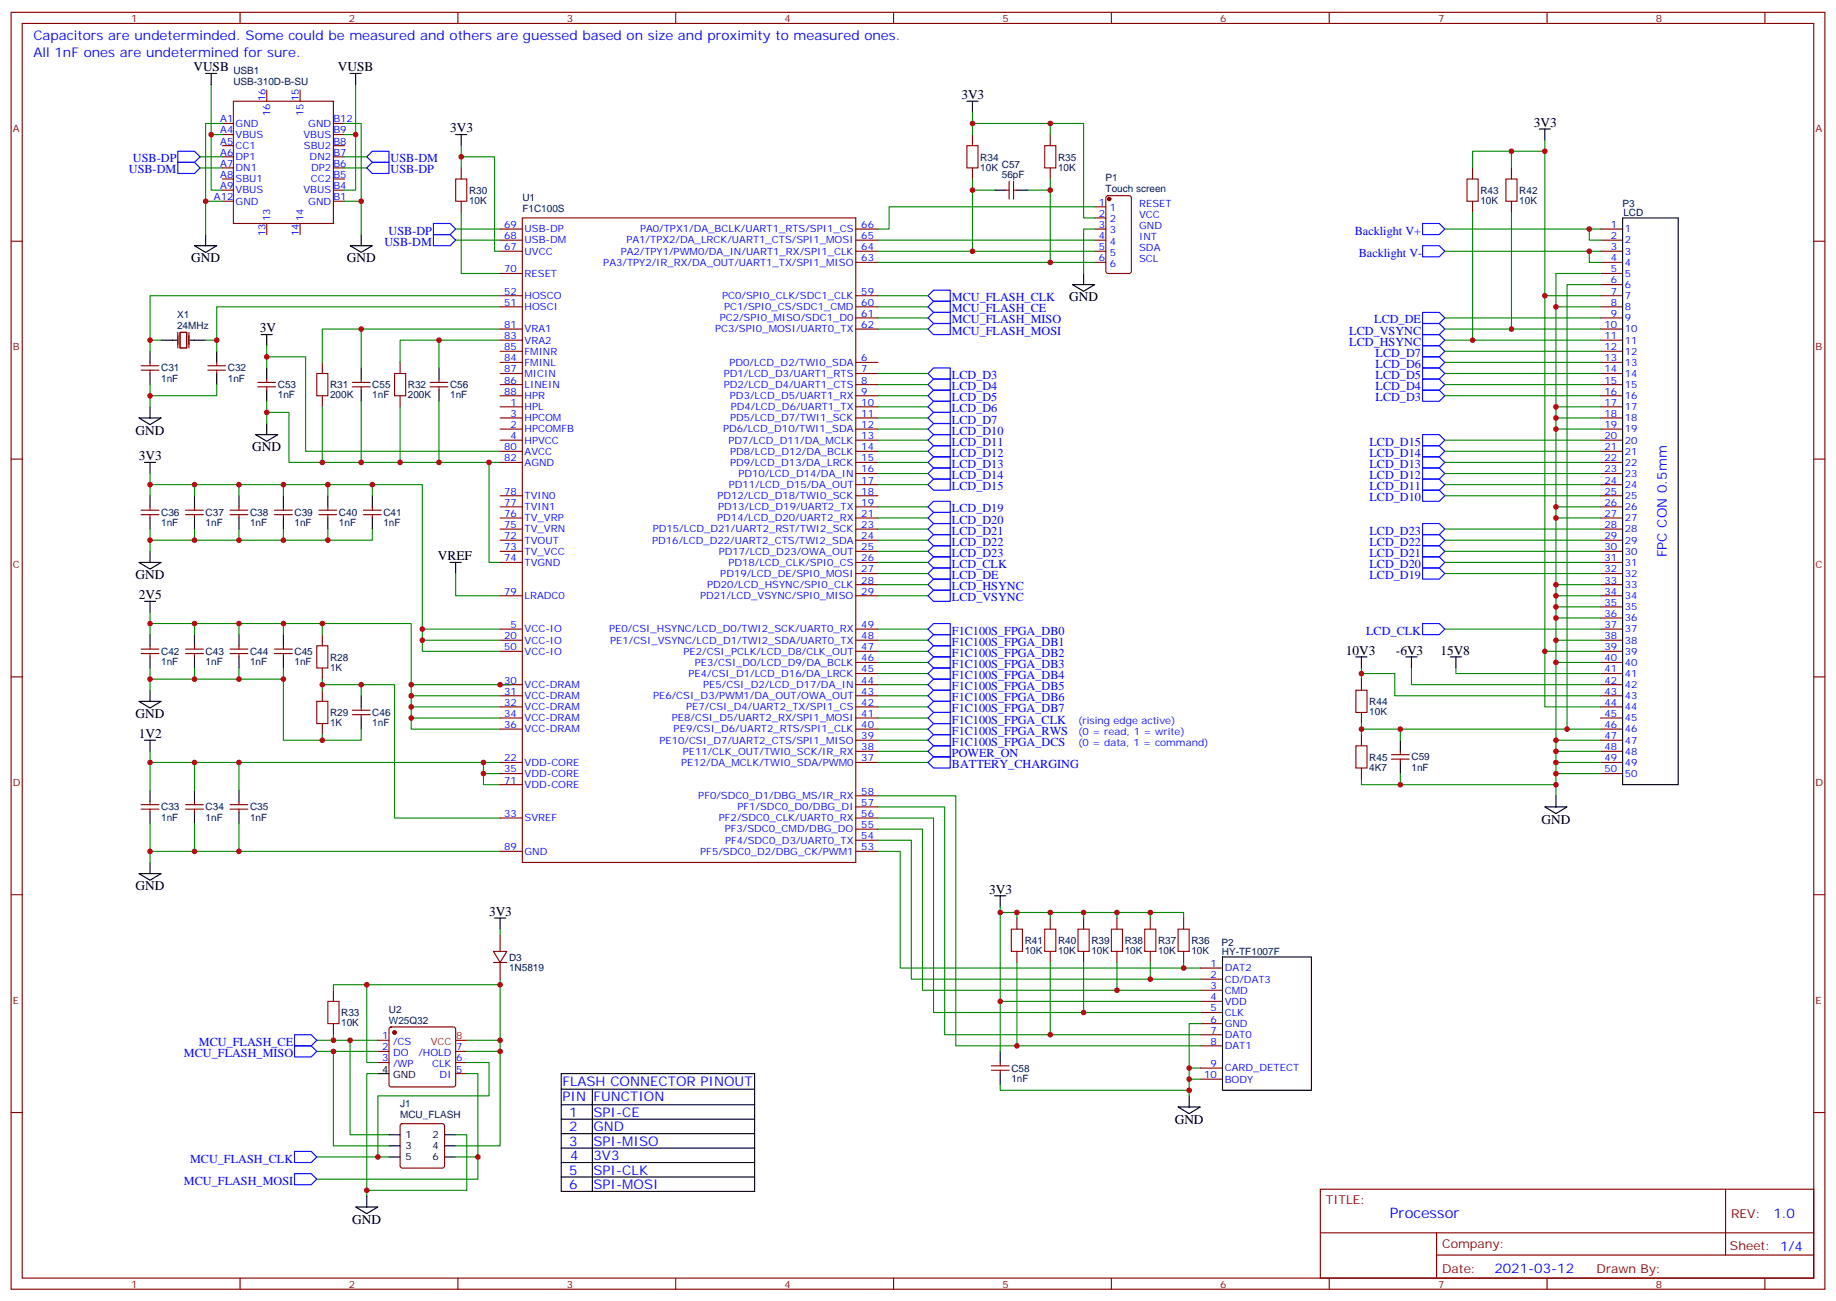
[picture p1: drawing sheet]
<svg xmlns="http://www.w3.org/2000/svg" width="583mm" height="413mm" viewBox="0 0 583 413" stroke-linecap="round" stroke-linejoin="round" font-family="sans-serif">
<g fill="none" stroke="#870000" stroke-width=".35">
<path d="M3.5 3.9h575.8v405.4h-575.8zM7.1 7.4h568.6v398.3h-568.6zM76.2 3.9v3.5M145.3 3.9v3.5M214.5 3.9v3.5M283.6 3.9v3.5M352.8 3.9v3.5M421.9 3.9v3.5M491.1 3.9v3.5M560.2 3.9v3.5M70.6 39.2h3.5M74.1 32.1h31.7v38.8h-31.7z"/>
<path d="M84.7 28.6v3.5M95.2 28.6v3.5M105.8 39.2h3.6M70.6 42.7h3.5M70.6 46.2h3.5M70.6 49.8h3.5M70.6 53.3h3.5M70.6 56.8h3.5M105.8 42.7h3.6M105.8 46.2h3.6M105.8 49.8h3.6M105.8 53.3h3.6"/>
<path d="M105.8 56.8h3.6M146.4 53.3v3.5M308.7 42.7v3.5M308.7 53.3v3.5M320.3 57.5v5.7M321.7 57.5v5.7M333.4 42.7v3.5M333.4 53.3v3.5M467.4 53.3v3.5M479.8 53.3v3.5M3.5 76.6h3.6M70.6 60.4h3.5"/>
<path d="M70.6 63.9h3.5M84.7 70.9v3.6M95.2 70.9v3.6M105.8 60.4h3.6M105.8 63.9h3.6M146.4 63.9v3.5M158.7 79.8h7.1M158.7 76.2h7.1M158.7 72.7h7.1M165.8 69.2h105.8v204.6h-105.8zM271.6 79.8h7.1M271.6 76.2h7.1"/>
<path d="M271.6 72.7h7.1M319.3 60.4h1M321.7 60.4h1.1M347.5 79.8h3.5M347.5 76.2h3.5M347.5 72.7h3.5M347.5 65.7h3.5M347.5 69.2h3.5M351.2 62.3l.5-.2h6.7l.7 .5v23.5l-.4 .7h-7l-.6-.4-.1-23.6zM467.4 63.9v3.5M479.8 63.9v3.5M508 79.8h7.1"/>
<path d="M508 76.2h7.1M508 72.7h7.1M575.7 76.6h3.6M158.7 97.4h7.1M158.7 93.9h7.1M158.7 86.8h7.1M271.6 97.4h7.1M271.6 93.9h7.1M271.6 83.3h7.1M347.5 83.3h3.5M508 97.4h7.1M508 93.9h7.1"/>
<path d="M508 83.3h7.1M508 86.8h7.1M508 90.3h7.1M44.8 116.1h5.6M44.8 117.5h5.6M47.6 115v1.1M47.6 117.5v1.1M56.4 105.5v5M57.1 105.5h2.2v5h-2.2zM60 105.5v5M66 116.1h5.6M66 117.5h5.6"/>
<path d="M68.8 115v1.1M68.8 117.5v1.1M102.3 115v3.6M127 115v3.6M158.7 115h7.1M158.7 118.6h7.1M158.7 104.5h7.1M158.7 108h7.1M158.7 111.5h7.1M271.6 115h7.1M271.6 118.6h7.1M271.6 100.9h7.1"/>
<path d="M271.6 104.5h7.1M508 115h7.1M508 118.6h7.1M508 100.9h7.1M508 104.5h7.1M508 108h7.1M508 111.5h7.1M81.8 121.4h5.7M81.8 122.8h5.7M84.7 120.3v1.1M84.7 122.8v1.1M102.3 125.6v3.6"/>
<path d="M111.8 121.4h5.7M111.8 122.8h5.7M114.7 120.3v1.1M114.7 122.8v1.1M127 125.6v3.6M136.5 121.4h5.7M136.5 122.8h5.7M139.3 120.3v1.1M139.3 122.8v1.1M158.7 129.2h7.1M158.7 136.2h7.1M158.7 132.7h7.1"/>
<path d="M158.7 139.7h7.1M158.7 122.1h7.1M158.7 125.6h7.1M271.6 129.2h7.1M271.6 136.2h7.1M271.6 132.7h7.1M271.6 139.7h7.1M271.6 122.1h7.1M271.6 125.6h7.1M508 129.2h7.1M508 136.2h7.1M508 132.7h7.1"/>
<path d="M508 139.7h7.1M508 122.1h7.1M508 125.6h7.1M3.5 145.7h3.6M158.7 143.3h7.1M158.7 146.8h7.1M158.7 157.4h7.1M271.6 143.3h7.1M271.6 146.8h7.1M271.6 150.3h7.1M271.6 153.8h7.1M271.6 157.4h7.1"/>
<path d="M508 143.3h7.1M508 146.8h7.1M508 150.3h7.1M508 153.8h7.1M508 157.4h7.1M575.7 145.7h3.6M44.8 162h5.6M44.8 163.4h5.6M47.6 160.9v1.1M47.6 163.4v1M58.9 162h5.7M58.9 163.4h5.7"/>
<path d="M61.7 160.9v1.1M61.7 163.4v1M73 162h5.7M73 163.4h5.7M75.8 160.9v1.1M75.8 163.4v1M87.1 162h5.7M87.1 163.4h5.7M90 160.9v1.1M90 163.4v1M101.2 162h5.7M101.2 163.4h5.7"/>
<path d="M104.1 160.9v1.1M104.1 163.4v1M115.4 162h5.6M115.4 163.4h5.6M118.2 160.9v1.1M118.2 163.4v1M158.7 160.9h7.1M158.7 164.4h7.1M158.7 168h7.1M158.7 171.5h7.1M158.7 175h7.1M158.7 178.5h7.1"/>
<path d="M271.6 160.9h7.1M271.6 164.4h7.1M271.6 168h7.1M271.6 171.5h7.1M271.6 175h7.1M271.6 178.5h7.1M508 160.9h7.1M508 164.4h7.1M508 168h7.1M508 171.5h7.1M508 175h7.1M508 178.5h7.1"/>
<path d="M158.7 199.7h7.1M158.7 189.1h7.1M271.6 199.7h7.1M271.6 182.1h7.1M271.6 185.6h7.1M271.6 189.1h7.1M508 199.7h7.1M508 182.1h7.1M508 185.6h7.1M508 189.1h7.1M508 192.7h7.1M508 196.2h7.1"/>
<path d="M3.5 214.9h3.6M44.8 206.1h5.6M44.8 207.5h5.6M47.6 205v1.1M47.6 207.5v1M58.9 206.1h5.7M58.9 207.5h5.7M61.7 205v1.1M61.7 207.5v1M73 206.1h5.7M73 207.5h5.7M75.8 205v1.1"/>
<path d="M75.8 207.5v1M87.1 206.1h5.7M87.1 207.5h5.7M90 205v1.1M90 207.5v1M102.3 201.5v3.5M102.3 212.1v3.5M102.3 219.1v3.5M158.7 203.2h7.1M158.7 217.3h7.1M158.7 206.8h7.1M271.6 203.2h7.1"/>
<path d="M271.6 217.3h7.1M271.6 213.8h7.1M271.6 210.3h7.1M271.6 206.8h7.1M432.2 215.6v3.5M508 203.2h7.1M508 217.3h7.1M508 213.8h7.1M508 210.3h7.1M508 206.8h7.1M575.7 214.9h3.6M102.3 229.7v3.5"/>
<path d="M111.8 225.5h5.7M111.8 226.9h5.7M114.7 224.4v1.1M114.7 226.9v1M158.7 220.9h7.1M158.7 224.4h7.1M158.7 227.9h7.1M158.7 231.5h7.1M271.6 220.9h7.1M271.6 224.4h7.1M271.6 227.9h7.1M271.6 231.5h7.1"/>
<path d="M271.6 238.5h7.1M271.6 235h7.1M432.2 226.2v3.5M432.2 233.2v3.5M441.7 239.6h5.6M444.5 238.5v1.1M508 220.9h7.1M508 224.4h7.1M508 227.9h7.1M508 231.5h7.1M508 238.5h7.1M508 235h7.1"/>
<path d="M44.8 255.4h5.6M44.8 256.9h5.6M47.6 254.4v1M47.6 256.9v1M58.9 255.4h5.7M58.9 256.9h5.7M61.7 254.4v1M61.7 256.9v1M73 255.4h5.7M73 256.9h5.7M75.8 254.4v1M75.8 256.9v1"/>
<path d="M158.7 242h7.1M158.7 259.7h7.1M158.7 245.6h7.1M158.7 249.1h7.1M271.6 242h7.1M271.6 259.7h7.1M271.6 256.2h7.1M271.6 252.6h7.1M432.2 243.8v3.5M441.7 241h5.6M444.5 241v1M508 242h7.1"/>
<path d="M508 245.6h7.1M158.7 270.3h7.1M271.6 270.3h7.1M271.6 266.7h7.1M271.6 263.2h7.1M3.5 284h3.6M158.7 296.7v5.3M322.8 291.4v3.6M333.4 291.4v3.6M344 291.4v3.6M354.5 291.4v3.6M365.1 291.4v3.6"/>
<path d="M375.7 291.4v3.6M575.7 284h3.6M105.8 314.4v3.5M156.6 302h4.3l-2.2 3.5zM156.6 305.5h4.3M158.7 305.5v5.3M322.8 302v3.5M333.4 302v3.5M344 302v3.5M354.5 302v3.5M365.1 302v3.5M375.7 302v3.5"/>
<path d="M381 310.8h7.1M381 314.4h7.1M381 307.3h7.1M381 317.9h7.1M105.8 324.9v3.6M119.9 330.2h3.6M119.9 333.8h3.6M119.9 337.3h3.6M123.7 326.2l.5-.2h19.7l.5 .2 .2 .5v17.6l-.2 .5-.5 .3h-19.7l-.5-.3-.2-.5v-17.6zM144.6 333.8h3.6M144.6 337.3h3.6M314.7 338.3h5.6"/>
<path d="M314.7 339.8h5.6M317.5 337.3v1M317.5 339.8v1M381 321.4h7.1M381 324.9h7.1M381 328.5h7.1M381 332h7.1M381 339.1h7.1M3.5 353.2h3.6M127.2 356.9l.5-.2h12.7l.5 .2 .2 .5v12.7l-.2 .5-.5 .2h-12.7l-.5-.2-.2-.5v-12.7zM144.6 340.8h3.6M381 342.6h7.1"/>
<path d="M575.7 353.2h3.6M419.1 377.5h156.6v28.2h-156.6zM547.7 377.5v20.9M419.1 391.4h156.5M456 398.4h119.6M456 391.4v14.1M76.2 405.7v3.6M145.3 405.7v3.6M214.5 405.7v3.6M283.6 405.7v3.6M352.8 405.7v3.6M421.9 405.7v3.6"/>
<path d="M491.1 405.7v3.6M560.2 405.7v3.6"/>
</g>
<g fill="#870000" stroke="#870000" stroke-width=".35">
<circle cx="125.2" cy="327.8" r=".53"/>
<circle cx="352.1" cy="63.2" r=".53"/>
</g>
<g fill="none" stroke="#000" stroke-width=".35">
<path d="M65.3 23.3h3.5M67 23.3v3.5M111.1 23.3h3.6M112.9 23.3v3.5M306.9 32.1h3.5M308.7 32.1v3.6M144.6 42.7h3.6M146.4 42.7v3.5M488.6 41h3.5M490.4 41v3.5M61.7 78h7.1l-3.5 2.1zM65.3 74.5v3.5"/>
<path d="M111.1 78h7.1l-3.5 2.1zM114.7 74.5v3.5M315.7 60.4h3.6M322.8 60.4h3.5M515.1 69.2h17.6v179.9h-17.6zM340.4 90.3h7.1l-3.5 2.2zM344 86.8v3.5M47.6 111.5v3.5M47.6 118.6v3.5M51.2 108h4.9M60.3 108h5M68.8 111.5v3.5"/>
<path d="M68.8 118.6v3.5M82.9 106.2h3.5M84.7 106.2v3.5M84.7 116.8v3.5M114.7 116.8v3.5M139.3 116.8v3.5M44.1 132.7h7.1l-3.6 2.1zM47.6 129.2v3.5M81.1 138h7.1l-3.5 2.1zM84.7 123.9v3.5M84.7 134.4v3.6M114.7 123.9v3.5"/>
<path d="M139.3 123.9v3.5M45.9 146.8h3.5M47.6 146.8v3.5M47.6 157.4v3.5M61.7 157.4v3.5M75.8 157.4v3.5M90 157.4v3.5M104.1 157.4v3.5M118.2 157.4v3.5M44.1 178.5h7.1l-3.6 2.2zM47.6 164.4v3.6M47.6 175v3.5"/>
<path d="M61.7 164.4v3.6M75.8 164.4v3.6M90 164.4v3.6M104.1 164.4v3.6M118.2 164.4v3.6M142.9 178.5h3.5M144.6 178.5v3.6M45.9 190.9h3.5M47.6 190.9v3.5M47.6 201.5v3.5M47.6 208.5v3.6M47.6 219.1v3.5"/>
<path d="M61.7 201.5v3.5M61.7 208.5v3.6M75.8 201.5v3.5M75.8 208.5v3.6M90 201.5v3.5M90 208.5v3.6M430.4 208.5h3.5M432.2 208.5v3.6M446.3 208.5h3.5M448 208.5v3.6M460.4 208.5h3.5M462.1 208.5v3.6"/>
<path d="M44.1 222.6h7.1l-3.6 2.2zM45.9 235h3.5M47.6 235v3.5M114.7 220.9v3.5M114.7 227.9v3.6M444.5 235v3.5M47.6 250.9v3.5M47.6 257.9v3.5M61.7 250.9v3.5M61.7 257.9v3.5M75.8 250.9v3.5M75.8 257.9v3.5"/>
<path d="M444.5 242v3.6M490.4 256.2h7l-3.5 2.1zM493.9 252.6v3.6M44.1 277.3h7.1l-3.6 2.1zM47.6 273.8v3.5M157 291.4h3.5M158.7 291.4v3.6M315.7 284.4h3.6M317.5 284.4v3.5M388.1 303.8h28.2v42.3h-28.2zM317.5 333.8v3.5M119.9 340.8h3.6"/>
<path d="M178.2 340.8h61.3v37.4h-61.3zM178.2 345.8h61.3M178.2 350.7h61.3M178.2 355.3h61.3M178.2 359.9h61.3M188 345.8v32.4M317.5 340.8v3.5M373.9 351.4h7.1l-3.5 2.1zM377.5 347.9v3.5M116.4 379.6v3.6M123.5 360.2h3.5M123.5 363.7h3.5"/>
<path d="M123.5 367.3h3.5M141.1 360.2h3.5M141.1 363.7h3.5M141.1 367.3h3.5M178.2 364.5h61.3M178.2 369h61.3M178.2 373.6h61.3M112.9 383.2h7l-3.5 2.1z"/>
</g>
<path d="M144.6 330.2h3.6" fill="none" stroke="#f00" stroke-width=".35"/>
<g fill="none" stroke="#008700" stroke-width=".35">
<path d="M67 26.8v33.6h3.6M70.6 39.2h-5.3v35.3M109.4 39.2h5.3v35.3M112.9 26.8v33.6h-3.5M308.7 39.2h35.3v30h3.5M308.7 35.7v7M333.4 39.2v3.5M63.5 49.8h7.1M63.5 53.3h7.1M67 42.7h3.6M109.4 42.7h3.5M109.4 49.8h7"/>
<path d="M109.4 53.3h7M146.4 49.8h10.6v30h1.7M146.4 46.2v7.1M308.7 56.8v23M333.4 56.8v26.5M479.8 48v5.3M490.4 44.5v49.4h17.6M490.4 48h-23v5.3M65.3 63.9h5.3M109.4 63.9h5.3M144.6 72.7h14.1M144.6 76.2h14.1"/>
<path d="M146.4 67.4v19.4h12.3M278.7 76.2h68.8M278.7 79.8h68.8M308.7 60.4h7M326.3 60.4h7.1M347.5 65.7h-65.3v7h-3.5M347.5 72.7h-3.5v14.1M458.6 72.7h49.4M458.6 79.8h49.4M467.4 67.4v40.6h40.6M479.8 67.4v37.1h28.2M504.5 72.7v3.5h3.5"/>
<path d="M504.5 79.8v3.5h3.5M158.7 93.9h-111.1v17.6M158.7 97.4h-89.9v14.1M278.7 97.4h15.9M278.7 93.9h15.9M278.7 83.3h68.8M490.4 93.9v112.9h17.6M493.9 97.4h14.1M508 90.3h-10.6v141.2h10.6M508 86.8h-14.1v165.8M47.6 108h3.6M65.3 108h3.5"/>
<path d="M84.7 113.3h12.3v30h61.7M84.7 109.7v7.1M114.7 104.5v12.3M139.3 108v8.8M158.7 108h-31.7v7M158.7 104.5h-56.4v10.5M278.7 100.9h15.9M278.7 104.5h15.9M278.7 118.6h15.9M458.6 108h8.8M458.6 100.9h49.4M458.6 104.5h21.2"/>
<path d="M458.6 111.5h49.4M458.6 118.6h49.4M458.6 115h49.4M47.6 122.1v7.1M68.8 122.1v3.5h-21.2M84.7 130.9h7v15.9h67M84.7 127.4v7M102.3 129.2v17.6M114.7 127.4v19.4M127 129.2v17.6M139.3 127.4v19.4M278.7 136.2h15.9"/>
<path d="M278.7 132.7h15.9M278.7 129.2h15.9M278.7 125.6h15.9M278.7 122.1h15.9M278.7 139.7h15.9M458.6 125.6h49.4M458.6 122.1h49.4M458.6 139.7h49.4M493.9 136.2h14.1M493.9 132.7h14.1M493.9 129.2h14.1M47.6 153.8h86.5v53h24.6"/>
<path d="M47.6 150.3v7.1M61.7 153.8v3.6M75.8 153.8v3.6M90 153.8v3.6M104.1 153.8v3.6M118.2 153.8v3.6M155.2 146.8v31.7h3.5M278.7 153.8h15.9M278.7 150.3h15.9M278.7 146.8h15.9M278.7 143.3h15.9M458.6 153.8h49.4"/>
<path d="M458.6 150.3h49.4M458.6 146.8h49.4M458.6 143.3h49.4M458.6 157.4h49.4M47.6 168v7M61.7 168v3.5M75.8 168v3.5M90 168v3.5M104.1 168v3.5M118.2 168v3.5h-70.6M278.7 164.4h15.9M278.7 160.9h15.9"/>
<path d="M278.7 178.5h15.9M278.7 168h15.9M278.7 171.5h15.9M278.7 175h15.9M458.6 178.5h49.4M458.6 168h49.4M458.6 171.5h49.4M458.6 175h49.4M493.9 164.4h14.1M493.9 160.9h14.1M47.6 197.9h82.9v33.6h28.2M47.6 194.4v7.1"/>
<path d="M61.7 197.9v3.6M75.8 197.9v3.6M90 197.9v3.6M102.3 197.9v3.6M134.1 199.7h24.6M144.6 182.1v7h14.1M278.7 199.7h15.9M278.7 185.6h15.9M278.7 189.1h15.9M278.7 182.1h15.9M458.6 199.7h49.4M458.6 182.1h49.4"/>
<path d="M493.9 185.6h14.1M493.9 189.1h14.1M493.9 192.7h14.1M493.9 196.2h14.1M47.6 212.1v7M61.7 212.1v3.5M75.8 212.1v3.5M90 212.1v3.5h-42.4M90 215.6v19.4h24.7v-3.5M102.3 217.3h22.9v42.4h33.5M102.3 215.6v3.5M114.7 217.3v3.6"/>
<path d="M130.5 217.3h31.8M134.1 203.2h24.6M278.7 217.3h15.9M278.7 213.8h15.9M278.7 210.3h15.9M278.7 206.8h15.9M278.7 203.2h15.9M432.2 213.8h10.5v7.1h65.3M432.2 212.1v3.5M448 212.1v5.2h60M462.1 212.1v1.7h45.9M490.4 206.8v17.6h17.6"/>
<path d="M493.9 210.3h14.1M493.9 203.2h14.1M47.6 238.5v12.4M102.3 233.2v1.8M130.5 227.9h28.2M130.5 224.4h28.2M130.5 220.9h28.2M278.7 235h15.9M278.7 231.5h15.9M278.7 227.9h15.9M278.7 224.4h15.9M278.7 220.9h15.9"/>
<path d="M278.7 238.5h15.9M432.2 231.5h65.2M432.2 229.7v3.5M444.5 231.5v3.5M493.9 235h14.1M493.9 238.5h14.1M47.6 242h111.1M61.7 242v8.9M75.8 242v8.9M153.5 242v7.1h5.2M153.5 245.6h5.2M278.7 259.7h17.6v61.7h84.7"/>
<path d="M278.7 256.2h21.2v72.3h81.1M278.7 252.6h24.7v79.4h77.6M278.7 242h15.9M432.2 247.3v1.8h61.7M444.5 245.6v3.5M493.9 242h14.1M493.9 245.6h14.1M47.6 261.4v12.4M47.6 270.3h111.1M61.7 261.4v8.9M75.8 261.4v8.9M278.7 270.3h7.1v37h95.2"/>
<path d="M278.7 266.7h10.6v44.1h91.7M278.7 263.2h14.1v51.2h88.2M158.7 295v1.7M317.5 289.7h58.2v1.7M317.5 287.9v45.9M322.8 289.7v1.7M333.4 289.7v1.7M344 289.7v1.7M354.5 289.7v1.7M365.1 289.7v1.7M116.4 312.6h-10.6v1.8M158.7 312.6h-42.3v24.7h3.5"/>
<path d="M158.7 310.8v52.9h-14.1M317.5 317.9h63.5M322.8 305.5v26.5M333.4 305.5v23M344 305.5v15.9M354.5 305.5v8.9M365.1 305.5v5.3M375.7 305.5v1.8M100.5 333.8h19.4M100.5 330.2h19.4M105.8 333.8v29.9h17.7M105.8 328.5v1.7"/>
<path d="M111.1 330.2v30h12.4M148.2 337.3h7v10.6h-35.3v19.4M148.2 333.8h10.5M148.2 330.2h10.5M377.5 339.1h3.5M381 324.9h-3.5v23M119.9 340.8h-3.5v38.8M148.2 340.8h3.5v33.5h-51.2M317.5 344.3v1.8h60M377.5 342.6h3.5M100.5 367.3h23M144.6 360.2h3.6v17.7h-31.8"/>
<path d="M144.6 367.3h7.1"/>
</g>
<g fill="none" stroke="#00f" stroke-width=".35">
<path d="M56.4 51.5h5.3l1.8 1.8-1.8 1.8h-5.3zM56.4 48h5.3l1.8 1.8-1.8 1.7h-5.3zM118.2 48h5.3v3.5h-5.3l-1.8-1.7zM118.2 51.5h5.3v3.6h-5.3l-1.8-1.8zM137.6 70.9h5.3l1.7 1.8-1.7 1.8h-5.3zM137.6 74.5h5.3l1.7 1.7-1.7 1.8h-5.3zM451.6 70.9h5.2l1.8 1.8-1.8 1.8h-5.2zM451.6 78h5.2l1.8 1.8-1.8 1.7h-5.2zM296.3 95.6h5.3v3.6h-5.3l-1.7-1.8zM296.3 99.2h5.3v3.5h-5.3l-1.7-1.8zM296.3 92.1h5.3v3.5h-5.3l-1.7-1.7zM451.6 99.2h5.2l1.8 1.7-1.8 1.8h-5.2z"/>
<path d="M294.6 118.6l1.7-1.8h5.3v3.5h-5.3zM296.3 102.7h5.3v3.5h-5.3l-1.7-1.7zM451.6 102.7h5.2l1.8 1.8-1.8 1.7h-5.2zM451.6 106.2h5.2l1.8 1.8-1.8 1.7h-5.2zM451.6 109.7h5.2l1.8 1.8-1.8 1.8h-5.2zM451.6 113.3h5.2l1.8 1.7-1.8 1.8h-5.2zM451.6 116.8h5.2l1.8 1.8-1.8 1.7h-5.2zM294.6 139.7l1.7-1.7h5.3v3.5h-5.3zM296.3 130.9h5.3v3.5h-5.3l-1.7-1.7zM296.3 127.4h5.3v3.5h-5.3l-1.7-1.7zM296.3 123.9h5.3v3.5h-5.3l-1.7-1.8zM296.3 120.3h5.3v3.6h-5.3l-1.7-1.8z"/>
<path d="M296.3 134.4h5.3v3.6h-5.3l-1.7-1.8zM451.6 120.3h5.2l1.8 1.8-1.8 1.8h-5.2zM451.6 123.9h5.2l1.8 1.7-1.8 1.8h-5.2zM451.6 138h5.2l1.8 1.7-1.8 1.8h-5.2zM294.6 150.3l1.7-1.7h5.3v3.5h-5.3zM294.6 146.8l1.7-1.8h5.3v3.6h-5.3zM294.6 143.3l1.7-1.8h5.3v3.5h-5.3zM296.3 152.1h5.3v3.5h-5.3l-1.7-1.8zM451.6 155.6h5.2l1.8 1.8-1.8 1.7h-5.2zM451.6 152.1h5.2l1.8 1.7-1.8 1.8h-5.2zM451.6 148.6h5.2l1.8 1.7-1.8 1.8h-5.2zM451.6 145h5.2l1.8 1.8-1.8 1.8h-5.2z"/>
<path d="M451.6 141.5h5.2l1.8 1.8-1.8 1.7h-5.2zM294.6 160.9l1.7-1.8h5.3v3.6h-5.3zM294.6 168l1.7-1.8h5.3v3.5h-5.3zM294.6 175l1.7-1.8h5.3v3.6h-5.3zM296.3 176.8h5.3v3.5h-5.3l-1.7-1.8zM296.3 162.7h5.3v3.5h-5.3l-1.7-1.8zM296.3 169.7h5.3v3.5h-5.3l-1.7-1.7zM451.6 166.2h5.2l1.8 1.8-1.8 1.7h-5.2zM451.6 169.7h5.2l1.8 1.8-1.8 1.7h-5.2zM451.6 173.2h5.2l1.8 1.8-1.8 1.8h-5.2zM451.6 176.8h5.2l1.8 1.7-1.8 1.8h-5.2zM294.6 199.7l1.7-1.8h5.3v3.6h-5.3z"/>
<path d="M294.6 185.6l1.7-1.8h5.3v3.6h-5.3zM296.3 180.3h5.3v3.5h-5.3l-1.7-1.7zM296.3 187.4h5.3v3.5h-5.3l-1.7-1.8zM451.6 197.9h5.2l1.8 1.8-1.8 1.8h-5.2zM451.6 180.3h5.2l1.8 1.8-1.8 1.7h-5.2zM294.6 217.3l1.7-1.7h5.3v3.5h-5.3zM294.6 206.8l1.7-1.8h5.3v3.5h-5.3zM296.3 219.1h5.3v3.5h-5.3l-1.7-1.7zM296.3 212.1h5.3v3.5h-5.3l-1.7-1.8zM296.3 208.5h5.3v3.6h-5.3l-1.7-1.8zM296.3 201.5h5.3v3.5h-5.3l-1.7-1.8zM294.6 235l1.7-1.8h5.3v3.5h-5.3z"/>
<path d="M296.3 229.7h5.3v3.5h-5.3l-1.7-1.7zM296.3 226.2h5.3v3.5h-5.3l-1.7-1.8zM296.3 222.6h5.3v3.6h-5.3l-1.7-1.8zM296.3 236.7h5.3v3.6h-5.3l-1.7-1.8zM294.6 242l1.7-1.7h5.3v3.5h-5.3zM93.5 328.5h5.3l1.7 1.7-1.7 1.8h-5.3zM93.5 332h5.3l1.7 1.8-1.7 1.7h-5.3zM93.5 372.6h5.3l1.7 1.7-1.7 1.8h-5.3zM93.5 365.5h5.3l1.7 1.8-1.7 1.7h-5.3z"/>
</g>
<g fill="none" stroke="#a10000" stroke-width=".35">
<path d="M144.6 56.8h3.6v7.1h-3.6zM306.9 46.2h3.5v7.1h-3.5zM331.6 46.2h3.5v7.1h-3.5zM465.7 56.8h3.5v7.1h-3.5zM478 56.8h3.5v7.1h-3.5zM100.5 118.6h3.6v7h-3.6zM125.2 118.6h3.6v7h-3.6zM100.5 205h3.6v7.1h-3.6zM430.4 219.1h3.5v7.1h-3.5zM100.5 222.6h3.6v7.1h-3.6zM430.4 236.7h3.5v7.1h-3.5zM321 295h3.6v7h-3.6z"/>
<path d="M331.6 295h3.5v7h-3.5zM342.2 295h3.5v7h-3.5zM352.8 295h3.5v7h-3.5zM363.4 295h3.5v7h-3.5zM373.9 295h3.6v7h-3.6zM104.1 317.9h3.5v7h-3.5z"/>
</g>
<g fill="#c00">
<circle cx="47.6" cy="125.6" r=".88"/>
<circle cx="47.6" cy="108" r=".88"/>
<circle cx="68.8" cy="108" r=".88"/>
<circle cx="47.6" cy="242" r=".88"/>
<circle cx="61.7" cy="242" r=".88"/>
<circle cx="75.8" cy="242" r=".88"/>
<circle cx="153.5" cy="242" r=".88"/>
<circle cx="153.5" cy="245.6" r=".88"/>
<circle cx="47.6" cy="270.3" r=".88"/>
<circle cx="61.7" cy="270.3" r=".88"/>
<circle cx="75.8" cy="270.3" r=".88"/>
<circle cx="47.6" cy="171.5" r=".88"/>
<circle cx="104.1" cy="171.5" r=".88"/>
<circle cx="90" cy="171.5" r=".88"/>
<circle cx="75.8" cy="171.5" r=".88"/>
<circle cx="61.7" cy="171.5" r=".88"/>
<circle cx="47.6" cy="153.8" r=".88"/>
<circle cx="118.2" cy="153.8" r=".88"/>
<circle cx="104.1" cy="153.8" r=".88"/>
<circle cx="90" cy="153.8" r=".88"/>
<circle cx="75.8" cy="153.8" r=".88"/>
<circle cx="61.7" cy="153.8" r=".88"/>
<circle cx="47.6" cy="215.6" r=".88"/>
<circle cx="75.8" cy="215.6" r=".88"/>
<circle cx="61.7" cy="215.6" r=".88"/>
<circle cx="47.6" cy="197.9" r=".88"/>
<circle cx="90" cy="197.9" r=".88"/>
<circle cx="75.8" cy="197.9" r=".88"/>
<circle cx="61.7" cy="197.9" r=".88"/>
<circle cx="134.1" cy="203.2" r=".88"/>
<circle cx="134.1" cy="199.7" r=".88"/>
<circle cx="158.8" cy="217.3" r=".88"/>
<circle cx="130.5" cy="217.3" r=".88"/>
<circle cx="130.5" cy="220.9" r=".88"/>
<circle cx="130.5" cy="224.4" r=".88"/>
<circle cx="130.5" cy="227.9" r=".88"/>
<circle cx="90" cy="215.6" r=".88"/>
<circle cx="102.3" cy="235" r=".88"/>
<circle cx="102.3" cy="197.9" r=".88"/>
<circle cx="102.3" cy="217.3" r=".88"/>
<circle cx="114.7" cy="217.3" r=".88"/>
<circle cx="84.7" cy="130.9" r=".88"/>
<circle cx="84.7" cy="113.3" r=".88"/>
<circle cx="102.3" cy="146.8" r=".88"/>
<circle cx="114.7" cy="146.8" r=".88"/>
<circle cx="127" cy="146.8" r=".88"/>
<circle cx="139.3" cy="146.8" r=".88"/>
<circle cx="139.3" cy="108" r=".88"/>
<circle cx="114.7" cy="104.5" r=".88"/>
<circle cx="155.2" cy="146.8" r=".88"/>
<circle cx="112.9" cy="42.7" r=".88"/>
<circle cx="67" cy="42.7" r=".88"/>
<circle cx="146.4" cy="49.8" r=".88"/>
<circle cx="114.7" cy="63.9" r=".88"/>
<circle cx="65.3" cy="63.9" r=".88"/>
<circle cx="116.4" cy="377.9" r=".88"/>
<circle cx="158.8" cy="333.8" r=".88"/>
<circle cx="151.7" cy="367.3" r=".88"/>
<circle cx="158.8" cy="330.2" r=".88"/>
<circle cx="119.9" cy="367.3" r=".88"/>
<circle cx="105.8" cy="333.8" r=".88"/>
<circle cx="111.1" cy="330.2" r=".88"/>
<circle cx="105.8" cy="330.2" r=".88"/>
<circle cx="116.4" cy="312.6" r=".88"/>
<circle cx="158.8" cy="312.6" r=".88"/>
<circle cx="308.7" cy="79.8" r=".88"/>
<circle cx="308.7" cy="60.4" r=".88"/>
<circle cx="333.4" cy="83.3" r=".88"/>
<circle cx="333.4" cy="60.4" r=".88"/>
<circle cx="308.7" cy="39.2" r=".88"/>
<circle cx="333.4" cy="39.2" r=".88"/>
<circle cx="377.5" cy="339.1" r=".88"/>
<circle cx="377.5" cy="342.6" r=".88"/>
<circle cx="377.5" cy="346.1" r=".88"/>
<circle cx="317.5" cy="317.9" r=".88"/>
<circle cx="317.5" cy="289.7" r=".88"/>
<circle cx="322.8" cy="289.7" r=".88"/>
<circle cx="333.4" cy="289.7" r=".88"/>
<circle cx="344" cy="289.7" r=".88"/>
<circle cx="354.5" cy="289.7" r=".88"/>
<circle cx="365.1" cy="289.7" r=".88"/>
<circle cx="375.7" cy="307.3" r=".88"/>
<circle cx="365.1" cy="310.8" r=".88"/>
<circle cx="354.5" cy="314.4" r=".88"/>
<circle cx="344" cy="321.4" r=".88"/>
<circle cx="333.4" cy="328.5" r=".88"/>
<circle cx="322.8" cy="332" r=".88"/>
<circle cx="490.4" cy="93.9" r=".88"/>
<circle cx="490.4" cy="206.8" r=".88"/>
<circle cx="493.9" cy="245.6" r=".88"/>
<circle cx="493.9" cy="242" r=".88"/>
<circle cx="493.9" cy="238.5" r=".88"/>
<circle cx="493.9" cy="235" r=".88"/>
<circle cx="493.9" cy="203.2" r=".88"/>
<circle cx="493.9" cy="210.3" r=".88"/>
<circle cx="493.9" cy="185.6" r=".88"/>
<circle cx="493.9" cy="189.1" r=".88"/>
<circle cx="493.9" cy="192.7" r=".88"/>
<circle cx="493.9" cy="196.2" r=".88"/>
<circle cx="493.9" cy="164.4" r=".88"/>
<circle cx="493.9" cy="160.9" r=".88"/>
<circle cx="493.9" cy="136.2" r=".88"/>
<circle cx="493.9" cy="132.7" r=".88"/>
<circle cx="493.9" cy="129.2" r=".88"/>
<circle cx="490.4" cy="48" r=".88"/>
<circle cx="479.8" cy="48" r=".88"/>
<circle cx="497.4" cy="231.5" r=".88"/>
<circle cx="432.2" cy="231.5" r=".88"/>
<circle cx="444.5" cy="231.5" r=".88"/>
<circle cx="493.9" cy="249.1" r=".88"/>
<circle cx="444.5" cy="249.1" r=".88"/>
<circle cx="432.2" cy="213.8" r=".88"/>
<circle cx="504.5" cy="72.7" r=".88"/>
<circle cx="504.5" cy="79.8" r=".88"/>
<circle cx="479.8" cy="104.5" r=".88"/>
<circle cx="467.4" cy="108" r=".88"/>
<circle cx="493.9" cy="97.4" r=".88"/>
</g>
<text font-size="4.6" fill="#00f" x="441.2" y="386.5">Processor</text>
<g font-size="4.2" fill="#00f">
<text x="10.6" y="12.7">Capacitors are undeterminded. Some could be measured and others are guessed based on size and proximity to measured ones.</text>
<text x="10.6" y="18">All 1nF ones are undetermined for sure.</text>
<text x="529.1" y="176.9" transform="rotate(-90 529.1 176.9)">FPC CON 0.5mm</text>
<text x="178.5" y="344.7">FLASH CONNECTOR PINOUT</text>
<text x="178.5" y="349.6">PIN</text>
<text x="188.4" y="349.6">FUNCTION</text>
<text x="180.6" y="354.6">1</text>
<text x="180.6" y="359.2">2</text>
<text x="188.4" y="354.6">SPI-CE</text>
<text x="188.4" y="359.2">GND</text>
<text x="180.6" y="363.7">3</text>
<text x="188.4" y="363.7">SPI-MISO</text>
<text x="181" y="368.3">4</text>
<text x="188.4" y="368.3">3V3</text>
<text x="180.6" y="372.9">5</text>
<text x="180.6" y="377.5">6</text>
<text x="188.4" y="372.9">SPI-CLK</text>
<text x="188.4" y="377.5">SPI-MOSI</text>
<text x="562.9" y="386.8">1.0</text>
<text x="474.4" y="404.1">2021-03-12</text>
</g>
<g font-size="4.2">
<text x="61.4" y="22.6">VUSB</text>
<text x="107.2" y="22.6">VUSB</text>
<text x="305.2" y="31.4">3V3</text>
<text x="486.8" y="40.3">3V3</text>
<text x="142.9" y="42">3V3</text>
<text x="60.7" y="83.3">GND</text>
<text x="110.1" y="83.3">GND</text>
<text x="339.4" y="95.6">GND</text>
<text x="82.4" y="105.5">3V</text>
<text x="43" y="138">GND</text>
<text x="80.1" y="143.3">GND</text>
<text x="44.1" y="146.1">3V3</text>
<text x="139" y="177.8">VREF</text>
<text x="43" y="183.8">GND</text>
<text x="44.1" y="190.2">2V5</text>
<text x="427.2" y="207.8">10V3</text>
<text x="443.1" y="207.8">-6V3</text>
<text x="457.2" y="207.8">15V8</text>
<text x="43" y="227.9">GND</text>
<text x="44.1" y="234.3">1V2</text>
<text x="489.3" y="261.4">GND</text>
<text x="43" y="282.6">GND</text>
<text x="314" y="283.7">3V3</text>
<text x="155.2" y="290.7">3V3</text>
<text x="372.9" y="356.7">GND</text>
<text x="111.8" y="388.4">GND</text>
</g>
<g font-size="3.9" fill="#00f">
<text x="42.2" y="51.5">USB-DP</text>
<text x="124" y="51.5">USB-DM</text>
<text x="40.9" y="55.1">USB-DM</text>
<text x="124" y="55.1">USB-DP</text>
<text x="122" y="78">USB-DM</text>
<text x="123.4" y="74.5">USB-DP</text>
<text x="430" y="74.5">Backlight V+</text>
<text x="431.3" y="81.5">Backlight V-</text>
<text x="302.2" y="95.6">MCU_FLASH_CLK</text>
<text x="302.2" y="99.2">MCU_FLASH_CE</text>
<text x="302.2" y="102.7">MCU_FLASH_MISO</text>
<text x="302.2" y="106.2">MCU_FLASH_MOSI</text>
<text x="428.3" y="106.2">LCD_VSYNC</text>
<text x="436.2" y="102.7">LCD_DE</text>
<text x="428.3" y="109.7">LCD_HSYNC</text>
<text x="436.6" y="113.3">LCD_D7</text>
<text x="436.6" y="116.8">LCD_D6</text>
<text x="302.2" y="123.9">LCD_D4</text>
<text x="302.2" y="120.3">LCD_D3</text>
<text x="436.6" y="120.3">LCD_D5</text>
<text x="436.6" y="123.9">LCD_D4</text>
<text x="302.2" y="130.9">LCD_D6</text>
<text x="302.2" y="127.4">LCD_D5</text>
<text x="436.6" y="127.4">LCD_D3</text>
<text x="302.2" y="134.4">LCD_D7</text>
<text x="302.2" y="138">LCD_D10</text>
<text x="302.2" y="141.5">LCD_D11</text>
<text x="434.7" y="141.5">LCD_D15</text>
<text x="302.2" y="148.6">LCD_D13</text>
<text x="302.2" y="145">LCD_D12</text>
<text x="434.7" y="148.6">LCD_D13</text>
<text x="434.7" y="145">LCD_D14</text>
<text x="302.2" y="155.6">LCD_D15</text>
<text x="302.2" y="152.1">LCD_D14</text>
<text x="434.7" y="155.6">LCD_D11</text>
<text x="434.7" y="152.1">LCD_D12</text>
<text x="434.7" y="159.1">LCD_D10</text>
<text x="302.2" y="162.7">LCD_D19</text>
<text x="302.2" y="166.2">LCD_D20</text>
<text x="302.2" y="169.7">LCD_D21</text>
<text x="302.2" y="173.2">LCD_D22</text>
<text x="434.7" y="169.7">LCD_D23</text>
<text x="434.7" y="173.2">LCD_D22</text>
<text x="302.2" y="176.8">LCD_D23</text>
<text x="434.7" y="176.8">LCD_D21</text>
<text x="302.2" y="183.8">LCD_DE</text>
<text x="302.2" y="180.3">LCD_CLK</text>
<text x="434.7" y="180.3">LCD_D20</text>
<text x="434.7" y="183.8">LCD_D19</text>
<text x="302.2" y="187.4">LCD_HSYNC</text>
<text x="302.2" y="190.9">LCD_VSYNC</text>
<text x="302.2" y="201.5">F1C100S_FPGA_DB0</text>
<text x="433.6" y="201.5">LCD_CLK</text>
<text x="302.2" y="208.5">F1C100S_FPGA_DB2</text>
<text x="302.2" y="205">F1C100S_FPGA_DB1</text>
<text x="302.2" y="215.6">F1C100S_FPGA_DB4</text>
<text x="302.2" y="212.1">F1C100S_FPGA_DB3</text>
<text x="302.2" y="219.1">F1C100S_FPGA_DB5</text>
<text x="302.2" y="226.2">F1C100S_FPGA_DB7</text>
<text x="302.2" y="222.6">F1C100S_FPGA_DB6</text>
<text x="302.2" y="233.2">F1C100S_FPGA_RWS</text>
<text x="302.2" y="229.7">F1C100S_FPGA_CLK</text>
<text x="302.2" y="236.7">F1C100S_FPGA_DCS</text>
<text x="302.2" y="243.8">BATTERY_CHARGING</text>
<text x="302.2" y="240.3">POWER_ON</text>
<text x="58.4" y="335.5">MCU_FLASH_MISO</text>
<text x="63.1" y="332">MCU_FLASH_CE</text>
<text x="60.3" y="369">MCU_FLASH_CLK</text>
<text x="58.4" y="376.1">MCU_FLASH_MOSI</text>
</g>
<g font-size="3.9" fill="#800">
<text x="420.9" y="382.1">TITLE:</text>
<text x="549.5" y="386.8">REV:</text>
<text x="457.8" y="396.3">Company:</text>
<text x="549.1" y="396.9">Sheet: 1/4</text>
<text x="457.8" y="404">Date:</text>
<text x="506.8" y="404.1">Drawn By:</text>
</g>
<g font-size="3.2" fill="#800">
<text x="41.6" y="6.9">1</text>
<text x="110.8" y="6.9">2</text>
<text x="179.9" y="6.9">3</text>
<text x="249.1" y="6.9">4</text>
<text x="318.2" y="6.9">5</text>
<text x="387.3" y="6.9">6</text>
<text x="456.5" y="6.9">7</text>
<text x="525.6" y="6.9">8</text>
<text x="4.1" y="42">A</text>
<text x="576.3" y="42">A</text>
<text x="4.1" y="111.2">B</text>
<text x="576.3" y="111.2">B</text>
<text x="4.1" y="180.3">C</text>
<text x="576.3" y="180.3">C</text>
<text x="4.1" y="249.4">D</text>
<text x="576.3" y="249.4">D</text>
<text x="4.1" y="318.6">E</text>
<text x="576.3" y="318.6">E</text>
<text x="41.6" y="408.7">1</text>
<text x="110.8" y="408.7">2</text>
<text x="179.9" y="408.7">3</text>
<text x="249.1" y="408.7">4</text>
<text x="318.2" y="408.7">5</text>
<text x="387.3" y="408.7">6</text>
<text x="456.5" y="408.7">7</text>
<text x="525.6" y="408.7">8</text>
</g>
<g font-size="3.2" fill="#000080">
<text x="74.1" y="23.3">USB1</text>
<text x="74.1" y="26.8">USB-310D-B-SU</text>
<text x="311.1" y="51">R34</text>
<text x="318" y="53.3">C57</text>
<text x="335.8" y="51">R35</text>
<text x="311.1" y="54.2">10K</text>
<text x="318" y="56.5">56pF</text>
<text x="335.8" y="54.2">10K</text>
<text x="350.9" y="57.3">P1</text>
<text x="148.9" y="64.7">10K</text>
<text x="148.9" y="61.5">R30</text>
<text x="165.8" y="63.9">U1</text>
<text x="350.9" y="60.8">Touch screen</text>
<text x="469.9" y="64.7">10K</text>
<text x="469.9" y="61.5">R43</text>
<text x="482.2" y="64.7">10K</text>
<text x="482.2" y="61.5">R42</text>
<text x="515.1" y="65.7">P3</text>
<text x="165.8" y="67.4">F1C100S</text>
<text x="515.3" y="68.6">LCD</text>
<text x="56.2" y="101">X1</text>
<text x="56.2" y="104.5">24MHz</text>
<text x="51.2" y="117.9">C31</text>
<text x="72.3" y="117.9">C32</text>
<text x="51.2" y="121.2">1nF</text>
<text x="72.3" y="121.2">1nF</text>
<text x="88.2" y="123.2">C53</text>
<text x="104.8" y="123.3">R31</text>
<text x="118.2" y="123.2">C55</text>
<text x="129.5" y="123.3">R32</text>
<text x="142.9" y="123.2">C56</text>
<text x="88.2" y="126.5">1nF</text>
<text x="104.8" y="126.5">200K</text>
<text x="118.2" y="126.5">1nF</text>
<text x="129.5" y="126.5">200K</text>
<text x="142.9" y="126.5">1nF</text>
<text x="51.2" y="167">1nF</text>
<text x="51.2" y="163.8">C36</text>
<text x="65.3" y="167">1nF</text>
<text x="65.3" y="163.8">C37</text>
<text x="79.4" y="167">1nF</text>
<text x="79.4" y="163.8">C38</text>
<text x="93.5" y="167">1nF</text>
<text x="93.5" y="163.8">C39</text>
<text x="107.6" y="167">1nF</text>
<text x="107.6" y="163.8">C40</text>
<text x="121.7" y="167">1nF</text>
<text x="121.7" y="163.8">C41</text>
<text x="51.2" y="207.9">C42</text>
<text x="65.3" y="207.9">C43</text>
<text x="79.4" y="207.9">C44</text>
<text x="93.5" y="207.9">C45</text>
<text x="104.8" y="209.7">R28</text>
<text x="51.2" y="211.1">1nF</text>
<text x="65.3" y="211.1">1nF</text>
<text x="79.4" y="211.1">1nF</text>
<text x="93.5" y="211.1">1nF</text>
<text x="104.8" y="212.9">1K</text>
<text x="104.8" y="227.3">R29</text>
<text x="118.2" y="227.3">C46</text>
<text x="434.6" y="227">10K</text>
<text x="434.6" y="223.8">R44</text>
<text x="104.8" y="230.5">1K</text>
<text x="118.2" y="230.5">1nF</text>
<text x="434.6" y="244.7">4K7</text>
<text x="434.6" y="241.5">R45</text>
<text x="448" y="244.6">1nF</text>
<text x="448" y="241.4">C59</text>
<text x="51.2" y="257.3">C33</text>
<text x="65.3" y="257.3">C34</text>
<text x="79.4" y="257.3">C35</text>
<text x="51.2" y="260.5">1nF</text>
<text x="65.3" y="260.5">1nF</text>
<text x="79.4" y="260.5">1nF</text>
<text x="325.3" y="299.7">R41</text>
<text x="335.8" y="299.7">R40</text>
<text x="346.4" y="299.7">R39</text>
<text x="357" y="299.7">R38</text>
<text x="367.6" y="299.7">R37</text>
<text x="378.2" y="299.7">R36</text>
<text x="161.6" y="304.9">D3</text>
<text x="325.3" y="302.9">10K</text>
<text x="335.8" y="302.9">10K</text>
<text x="346.4" y="302.9">10K</text>
<text x="357" y="302.9">10K</text>
<text x="367.6" y="302.9">10K</text>
<text x="378.2" y="302.9">10K</text>
<text x="387.7" y="300.2">P2</text>
<text x="387.9" y="303.2">HY-TF1007F</text>
<text x="161.6" y="308.2">1N5819</text>
<text x="108.3" y="322.6">R33</text>
<text x="123.5" y="321.4">U2</text>
<text x="108.3" y="325.8">10K</text>
<text x="123.5" y="324.9">W25Q32</text>
<text x="321" y="340.2">C58</text>
<text x="321" y="343.4">1nF</text>
<text x="127" y="351.4">J1</text>
<text x="127" y="354.9">MCU_FLASH</text>
</g>
<g font-size="3.2" fill="#00f">
<text x="84.3" y="32.1" transform="rotate(-90 84.3 32.1)">16</text>
<text x="94.9" y="32.1" transform="rotate(-90 94.9 32.1)">15</text>
<text x="69.9" y="38.8">A1</text>
<text x="74.8" y="40.3">GND</text>
<text x="85.7" y="36.9" transform="rotate(-90 85.7 36.9)">16</text>
<text x="96.3" y="36.9" transform="rotate(-90 96.3 36.9)">15</text>
<text x="97.8" y="40.3">GND</text>
<text x="105.8" y="38.8">B12</text>
<text x="69.9" y="45.9">A5</text>
<text x="69.9" y="42.4">A4</text>
<text x="74.8" y="47.3">CC1</text>
<text x="74.8" y="43.8">VBUS</text>
<text x="96.3" y="43.8">VBUS</text>
<text x="96.4" y="47.3">SBU2</text>
<text x="105.8" y="42.4">B9</text>
<text x="105.8" y="45.9">B8</text>
<text x="69.9" y="53">A7</text>
<text x="69.9" y="49.4">A6</text>
<text x="74.8" y="50.8">DP1</text>
<text x="98.3" y="50.8">DN2</text>
<text x="105.8" y="49.4">B7</text>
<text x="105.8" y="53">B6</text>
<text x="69.9" y="56.5">A8</text>
<text x="74.8" y="57.9">SBU1</text>
<text x="74.8" y="54.4">DN1</text>
<text x="98.7" y="57.9">CC2</text>
<text x="98.8" y="54.4">DP2</text>
<text x="105.8" y="56.5">B5</text>
<text x="67.9" y="63.5">A12</text>
<text x="69.9" y="60">A9</text>
<text x="74.8" y="64.9">GND</text>
<text x="74.8" y="61.4">VBUS</text>
<text x="96.3" y="61.4">VBUS</text>
<text x="97.8" y="64.9">GND</text>
<text x="105.8" y="60">B4</text>
<text x="105.8" y="63.5">B1</text>
<text x="348.8" y="65.3">1</text>
<text x="361.6" y="65.7">RESET</text>
<text x="85.7" y="70.2" transform="rotate(-90 85.7 70.2)">13</text>
<text x="96.3" y="70.2" transform="rotate(-90 96.3 70.2)">14</text>
<text x="348.8" y="68.8">2</text>
<text x="352.3" y="67.1">1</text>
<text x="352.3" y="70.6">2</text>
<text x="361.6" y="69.2">VCC</text>
<text x="84.3" y="75" transform="rotate(-90 84.3 75)">13</text>
<text x="94.9" y="75" transform="rotate(-90 94.9 75)">14</text>
<text x="160" y="75.9">68</text>
<text x="160" y="72.4">69</text>
<text x="166.5" y="77.3">USB-DM</text>
<text x="166.5" y="73.8">USB-DP</text>
<text x="198.8" y="77.3">PA1/TPX2/DA_LRCK/UART1_CTS/SPI1_MOSI</text>
<text x="203.2" y="73.8">PA0/TPX1/DA_BCLK/UART1_RTS/SPI1_CS</text>
<text x="273.4" y="75.9">65</text>
<text x="273.4" y="72.4">66</text>
<text x="348.8" y="72.4">3</text>
<text x="348.8" y="75.9">4</text>
<text x="352.3" y="74.1">3</text>
<text x="352.3" y="77.6">4</text>
<text x="361.6" y="76.2">INT</text>
<text x="361.6" y="72.7">GND</text>
<text x="511.3" y="72.4">1</text>
<text x="511.3" y="75.9">2</text>
<text x="515.8" y="73.8">1</text>
<text x="515.8" y="77.3">2</text>
<text x="160" y="79.4">67</text>
<text x="166.5" y="80.8">UVCC</text>
<text x="197" y="80.8">PA2/TPY1/PWM0/DA_IN/UART1_RX/SPI1_CLK</text>
<text x="273.4" y="82.9">63</text>
<text x="273.4" y="79.4">64</text>
<text x="348.8" y="79.4">5</text>
<text x="348.8" y="82.9">6</text>
<text x="352.3" y="81.2">5</text>
<text x="361.6" y="83.3">SCL</text>
<text x="361.6" y="79.8">SDA</text>
<text x="511.3" y="79.4">3</text>
<text x="511.3" y="82.9">4</text>
<text x="515.8" y="80.8">3</text>
<text x="160" y="86.5">70</text>
<text x="166.5" y="87.9">RESET</text>
<text x="191.5" y="84.3">PA3/TPY2/IR_RX/DA_OUT/UART1_TX/SPI1_MISO</text>
<text x="352.3" y="84.7">6</text>
<text x="511.3" y="86.5">5</text>
<text x="511.3" y="90">6</text>
<text x="515.8" y="84.3">4</text>
<text x="515.8" y="87.9">5</text>
<text x="160" y="93.5">52</text>
<text x="166.5" y="94.9">HOSCO</text>
<text x="229.2" y="94.9">PC0/SPI0_CLK/SDC1_CLK</text>
<text x="273.4" y="93.5">59</text>
<text x="511.3" y="93.5">7</text>
<text x="515.8" y="91.4">6</text>
<text x="515.8" y="94.9">7</text>
<text x="160" y="97">51</text>
<text x="166.5" y="98.5">HOSCI</text>
<text x="228.5" y="102">PC2/SPI0_MISO/SDC1_D0</text>
<text x="229.9" y="98.5">PC1/SPI0_CS/SDC1_CMD</text>
<text x="273.4" y="97">60</text>
<text x="273.4" y="100.6">61</text>
<text x="511.3" y="97">8</text>
<text x="511.3" y="100.6">9</text>
<text x="515.8" y="98.5">8</text>
<text x="515.8" y="102">9</text>
<text x="160" y="104.1">81</text>
<text x="160" y="107.6">83</text>
<text x="166.5" y="105.5">VRA1</text>
<text x="227" y="105.5">PC3/SPI0_MOSI/UART0_TX</text>
<text x="273.4" y="104.1">62</text>
<text x="509.3" y="104.1">10</text>
<text x="509.3" y="107.6">11</text>
<text x="515.8" y="105.5">10</text>
<text x="160" y="111.2">85</text>
<text x="166.5" y="109">VRA2</text>
<text x="166.5" y="112.6">FMINR</text>
<text x="509.3" y="111.2">12</text>
<text x="515.8" y="109">11</text>
<text x="515.8" y="112.6">12</text>
<text x="160" y="114.7">84</text>
<text x="160" y="118.2">87</text>
<text x="166.5" y="116.1">FMINL</text>
<text x="166.5" y="119.6">MICIN</text>
<text x="229.8" y="119.6">PD1/LCD_D3/UART1_RTS</text>
<text x="231.5" y="116.1">PD0/LCD_D2/TWI0_SDA</text>
<text x="273.4" y="114.7">6</text>
<text x="273.4" y="118.2">7</text>
<text x="509.3" y="114.7">13</text>
<text x="509.3" y="118.2">14</text>
<text x="515.8" y="116.1">13</text>
<text x="515.8" y="119.6">14</text>
<text x="160" y="121.7">86</text>
<text x="160" y="125.3">88</text>
<text x="166.5" y="123.2">LINEIN</text>
<text x="229.7" y="123.2">PD2/LCD_D4/UART1_CTS</text>
<text x="273.4" y="121.7">8</text>
<text x="273.4" y="125.3">9</text>
<text x="509.3" y="121.7">15</text>
<text x="509.3" y="125.3">16</text>
<text x="515.8" y="123.2">15</text>
<text x="162" y="128.8">1</text>
<text x="166.5" y="130.2">HPL</text>
<text x="166.5" y="126.7">HPR</text>
<text x="231.7" y="126.7">PD3/LCD_D5/UART1_RX</text>
<text x="232" y="130.2">PD4/LCD_D6/UART1_TX</text>
<text x="273.4" y="128.8">10</text>
<text x="509.3" y="128.8">17</text>
<text x="515.8" y="126.7">16</text>
<text x="515.8" y="130.2">17</text>
<text x="162" y="135.9">2</text>
<text x="162" y="132.3">3</text>
<text x="166.5" y="137.3">HPCOMFB</text>
<text x="166.5" y="133.7">HPCOM</text>
<text x="229.5" y="137.3">PD6/LCD_D10/TWI1_SDA</text>
<text x="231.7" y="133.7">PD5/LCD_D7/TWI1_SCK</text>
<text x="273.4" y="132.3">11</text>
<text x="273.4" y="135.9">12</text>
<text x="509.3" y="132.3">18</text>
<text x="509.3" y="135.9">19</text>
<text x="515.8" y="133.7">18</text>
<text x="515.8" y="137.3">19</text>
<text x="160" y="142.9">80</text>
<text x="162" y="139.4">4</text>
<text x="166.5" y="140.8">HPVCC</text>
<text x="231.3" y="140.8">PD7/LCD_D11/DA_MCLK</text>
<text x="273.4" y="139.4">13</text>
<text x="273.4" y="142.9">14</text>
<text x="509.3" y="139.4">20</text>
<text x="509.3" y="142.9">21</text>
<text x="515.8" y="140.8">20</text>
<text x="160" y="146.4">82</text>
<text x="166.5" y="144.3">AVCC</text>
<text x="166.5" y="147.8">AGND</text>
<text x="231.7" y="147.8">PD9/LCD_D13/DA_LRCK</text>
<text x="231.8" y="144.3">PD8/LCD_D12/DA_BCLK</text>
<text x="273.4" y="146.4">15</text>
<text x="273.4" y="150">16</text>
<text x="509.3" y="146.4">22</text>
<text x="509.3" y="150">23</text>
<text x="515.8" y="144.3">21</text>
<text x="515.8" y="147.8">22</text>
<text x="231.3" y="154.9">PD11/LCD_D15/DA_OUT</text>
<text x="234.4" y="151.4">PD10/LCD_D14/DA_IN</text>
<text x="273.4" y="153.5">17</text>
<text x="509.3" y="153.5">24</text>
<text x="515.8" y="151.4">23</text>
<text x="515.8" y="154.9">24</text>
<text x="160" y="160.5">77</text>
<text x="160" y="157">78</text>
<text x="166.5" y="162">TVIN1</text>
<text x="166.5" y="158.4">TVIN0</text>
<text x="227.7" y="158.4">PD12/LCD_D18/TWI0_SCK</text>
<text x="227.9" y="162">PD13/LCD_D19/UART2_TX</text>
<text x="273.4" y="157">18</text>
<text x="273.4" y="160.5">19</text>
<text x="509.3" y="157">25</text>
<text x="509.3" y="160.5">26</text>
<text x="515.8" y="158.4">25</text>
<text x="515.8" y="162">26</text>
<text x="160" y="167.6">75</text>
<text x="160" y="164.1">76</text>
<text x="166.5" y="165.5">TV_VRP</text>
<text x="227.7" y="165.5">PD14/LCD_D20/UART2_RX</text>
<text x="273.4" y="164.1">21</text>
<text x="273.4" y="167.6">23</text>
<text x="509.3" y="164.1">27</text>
<text x="509.3" y="167.6">28</text>
<text x="515.8" y="165.5">27</text>
<text x="160" y="171.1">72</text>
<text x="166.5" y="172.5">TVOUT</text>
<text x="166.5" y="169">TV_VRN</text>
<text x="207" y="172.5">PD16/LCD_D22/UART2_CTS/TWI2_SDA</text>
<text x="207.2" y="169">PD15/LCD_D21/UART2_RST/TWI2_SCK</text>
<text x="273.4" y="171.1">24</text>
<text x="509.3" y="171.1">29</text>
<text x="515.8" y="169">28</text>
<text x="515.8" y="172.5">29</text>
<text x="160" y="174.7">73</text>
<text x="160" y="178.2">74</text>
<text x="166.5" y="176.1">TV_VCC</text>
<text x="166.5" y="179.6">TVGND</text>
<text x="228.1" y="176.1">PD17/LCD_D23/OWA_OUT</text>
<text x="231.2" y="179.6">PD18/LCD_CLK/SPI0_CS</text>
<text x="273.4" y="174.7">25</text>
<text x="273.4" y="178.2">26</text>
<text x="509.3" y="174.7">30</text>
<text x="509.3" y="178.2">31</text>
<text x="515.8" y="176.1">30</text>
<text x="515.8" y="179.6">31</text>
<text x="228.6" y="183.1">PD19/LCD_DE/SPI0_MOSI</text>
<text x="273.4" y="181.7">27</text>
<text x="273.4" y="185.2">28</text>
<text x="509.3" y="181.7">32</text>
<text x="509.3" y="185.2">33</text>
<text x="515.8" y="183.1">32</text>
<text x="160" y="188.8">79</text>
<text x="166.5" y="190.2">LRADC0</text>
<text x="222.2" y="190.2">PD21/LCD_VSYNC/SPI0_MISO</text>
<text x="224.5" y="186.7">PD20/LCD_HSYNC/SPI0_CLK</text>
<text x="273.4" y="188.8">29</text>
<text x="509.3" y="188.8">34</text>
<text x="515.8" y="186.7">33</text>
<text x="515.8" y="190.2">34</text>
<text x="509.3" y="192.3">35</text>
<text x="509.3" y="195.8">36</text>
<text x="515.8" y="193.7">35</text>
<text x="515.8" y="197.2">36</text>
<text x="160" y="202.9">20</text>
<text x="162" y="199.4">5</text>
<text x="166.5" y="200.8">VCC-IO</text>
<text x="193.4" y="200.8">PE0/CSI_HSYNC/LCD_D0/TWI2_SCK/UART0_RX</text>
<text x="273.4" y="202.9">48</text>
<text x="273.4" y="199.4">49</text>
<text x="509.3" y="199.4">37</text>
<text x="509.3" y="202.9">38</text>
<text x="515.8" y="200.8">37</text>
<text x="160" y="206.4">50</text>
<text x="166.5" y="204.3">VCC-IO</text>
<text x="166.5" y="207.8">VCC-IO</text>
<text x="193.7" y="204.3">PE1/CSI_VSYNC/LCD_D1/TWI2_SDA/UART0_TX</text>
<text x="217" y="207.8">PE2/CSI_PCLK/LCD_D8/CLK_OUT</text>
<text x="273.4" y="209.9">46</text>
<text x="273.4" y="206.4">47</text>
<text x="509.3" y="206.4">39</text>
<text x="509.3" y="209.9">40</text>
<text x="515.8" y="204.3">38</text>
<text x="515.8" y="207.8">39</text>
<text x="218.5" y="214.9">PE4/CSI_D1/LCD_D16/DA_LRCK</text>
<text x="220.6" y="211.3">PE3/CSI_D0/LCD_D9/DA_BCLK</text>
<text x="273.4" y="213.5">45</text>
<text x="509.3" y="213.5">41</text>
<text x="515.8" y="211.3">40</text>
<text x="515.8" y="214.9">41</text>
<text x="160" y="217">30</text>
<text x="160" y="220.5">31</text>
<text x="166.5" y="218.4">VCC-DRAM</text>
<text x="166.5" y="221.9">VCC-DRAM</text>
<text x="207.3" y="221.9">PE6/CSI_D3/PWM1/DA_OUT/OWA_OUT</text>
<text x="223.2" y="218.4">PE5/CSI_D2/LCD_D17/DA_IN</text>
<text x="273.4" y="220.5">43</text>
<text x="273.4" y="217">44</text>
<text x="509.3" y="217">42</text>
<text x="509.3" y="220.5">43</text>
<text x="515.8" y="218.4">42</text>
<text x="515.8" y="221.9">43</text>
<text x="160" y="224">32</text>
<text x="160" y="227.6">34</text>
<text x="166.5" y="225.5">VCC-DRAM</text>
<text x="217.8" y="225.5">PE7/CSI_D4/UART2_TX/SPI1_CS</text>
<text x="273.4" y="227.6">41</text>
<text x="273.4" y="224">42</text>
<text x="509.3" y="224">44</text>
<text x="509.3" y="227.6">45</text>
<text x="515.8" y="225.5">44</text>
<text x="160" y="231.1">36</text>
<text x="166.5" y="229">VCC-DRAM</text>
<text x="166.5" y="232.5">VCC-DRAM</text>
<text x="213.3" y="229">PE8/CSI_D5/UART2_RX/SPI1_MOSI</text>
<text x="213.8" y="232.5">PE9/CSI_D6/UART2_RTS/SPI1_CLK</text>
<text x="273.4" y="231.1">40</text>
<text x="342.2" y="233.2">(0 = read, 1 = write)</text>
<text x="342.2" y="229.7">(rising edge active)</text>
<text x="509.3" y="231.1">46</text>
<text x="515.8" y="229">45</text>
<text x="515.8" y="232.5">46</text>
<text x="209.3" y="236">PE10/CSI_D7/UART2_CTS/SPI1_MISO</text>
<text x="216.7" y="239.6">PE11/CLK_OUT/TWI0_SCK/IR_RX</text>
<text x="273.4" y="238.2">38</text>
<text x="273.4" y="234.6">39</text>
<text x="342.2" y="236.7">(0 = data, 1 = command)</text>
<text x="509.3" y="234.6">47</text>
<text x="509.3" y="238.2">48</text>
<text x="515.8" y="236">47</text>
<text x="515.8" y="239.6">48</text>
<text x="160" y="241.7">22</text>
<text x="160" y="245.2">35</text>
<text x="166.5" y="243.1">VDD-CORE</text>
<text x="216.2" y="243.1">PE12/DA_MCLK/TWI0_SDA/PWM0</text>
<text x="273.4" y="241.7">37</text>
<text x="509.3" y="241.7">49</text>
<text x="509.3" y="245.2">50</text>
<text x="515.8" y="243.1">49</text>
<text x="160" y="248.7">71</text>
<text x="166.5" y="246.6">VDD-CORE</text>
<text x="166.5" y="250.2">VDD-CORE</text>
<text x="515.8" y="246.6">50</text>
<text x="221.7" y="253.7">PF0/SDC0_D1/DBG_MS/IR_RX</text>
<text x="234.1" y="257.2">PF1/SDC0_D0/DBG_DI</text>
<text x="273.4" y="255.8">57</text>
<text x="273.4" y="252.3">58</text>
<text x="160" y="259.3">33</text>
<text x="166.5" y="260.7">SVREF</text>
<text x="228.2" y="260.7">PF2/SDC0_CLK/UART0_RX</text>
<text x="273.4" y="262.9">55</text>
<text x="273.4" y="259.3">56</text>
<text x="160" y="269.9">89</text>
<text x="230.1" y="264.3">PF3/SDC0_CMD/DBG_DO</text>
<text x="230.2" y="267.8">PF4/SDC0_D3/UART0_TX</text>
<text x="273.4" y="269.9">53</text>
<text x="273.4" y="266.4">54</text>
<text x="166.5" y="271.3">GND</text>
<text x="222.3" y="271.3">PF5/SDC0_D2/DBG_CK/PWM1</text>
<text x="384.3" y="310.5">2</text>
<text x="384.3" y="307">1</text>
<text x="388.8" y="311.9">CD/DAT3</text>
<text x="388.8" y="308.4">DAT2</text>
<text x="384.3" y="314">3</text>
<text x="384.3" y="317.5">4</text>
<text x="388.8" y="315.4">CMD</text>
<text x="384.3" y="321.1">5</text>
<text x="388.8" y="322.5">CLK</text>
<text x="388.8" y="318.9">VDD</text>
<text x="121.3" y="329.9">1</text>
<text x="384.3" y="324.6">6</text>
<text x="384.3" y="328.1">7</text>
<text x="388.8" y="326">GND</text>
<text x="388.8" y="329.5">DAT0</text>
<text x="121.3" y="333.4">2</text>
<text x="124.8" y="331.6">/CS</text>
<text x="124.8" y="335.2">DO</text>
<text x="132.8" y="335.2">/HOLD</text>
<text x="144.8" y="333.4">7</text>
<text x="384.3" y="331.6">8</text>
<text x="388.8" y="333.1">DAT1</text>
<text x="121.3" y="336.9">3</text>
<text x="124.8" y="338.7">/WP</text>
<text x="137.2" y="338.7">CLK</text>
<text x="144.8" y="340.5">5</text>
<text x="144.8" y="336.9">6</text>
<text x="384.3" y="338.7">9</text>
<text x="388.8" y="340.1">CARD_DETECT</text>
<text x="139.6" y="342.2">DI</text>
<text x="382.3" y="342.2">10</text>
<text x="388.8" y="343.6">BODY</text>
</g>
<g font-size="3.2" fill="#f00">
<text x="144.8" y="329.9">8</text>
<text x="136.7" y="331.6">VCC</text>
</g>
<g font-size="3.2">
<text x="121.3" y="340.5">4</text>
<text x="124.8" y="342.2">GND</text>
<text x="128.8" y="361.3">1</text>
<text x="128.8" y="364.8">3</text>
<text x="137.3" y="361.3">2</text>
<text x="137.3" y="364.8">4</text>
<text x="128.8" y="368.3">5</text>
<text x="137.3" y="368.3">6</text>
</g>
</svg>
